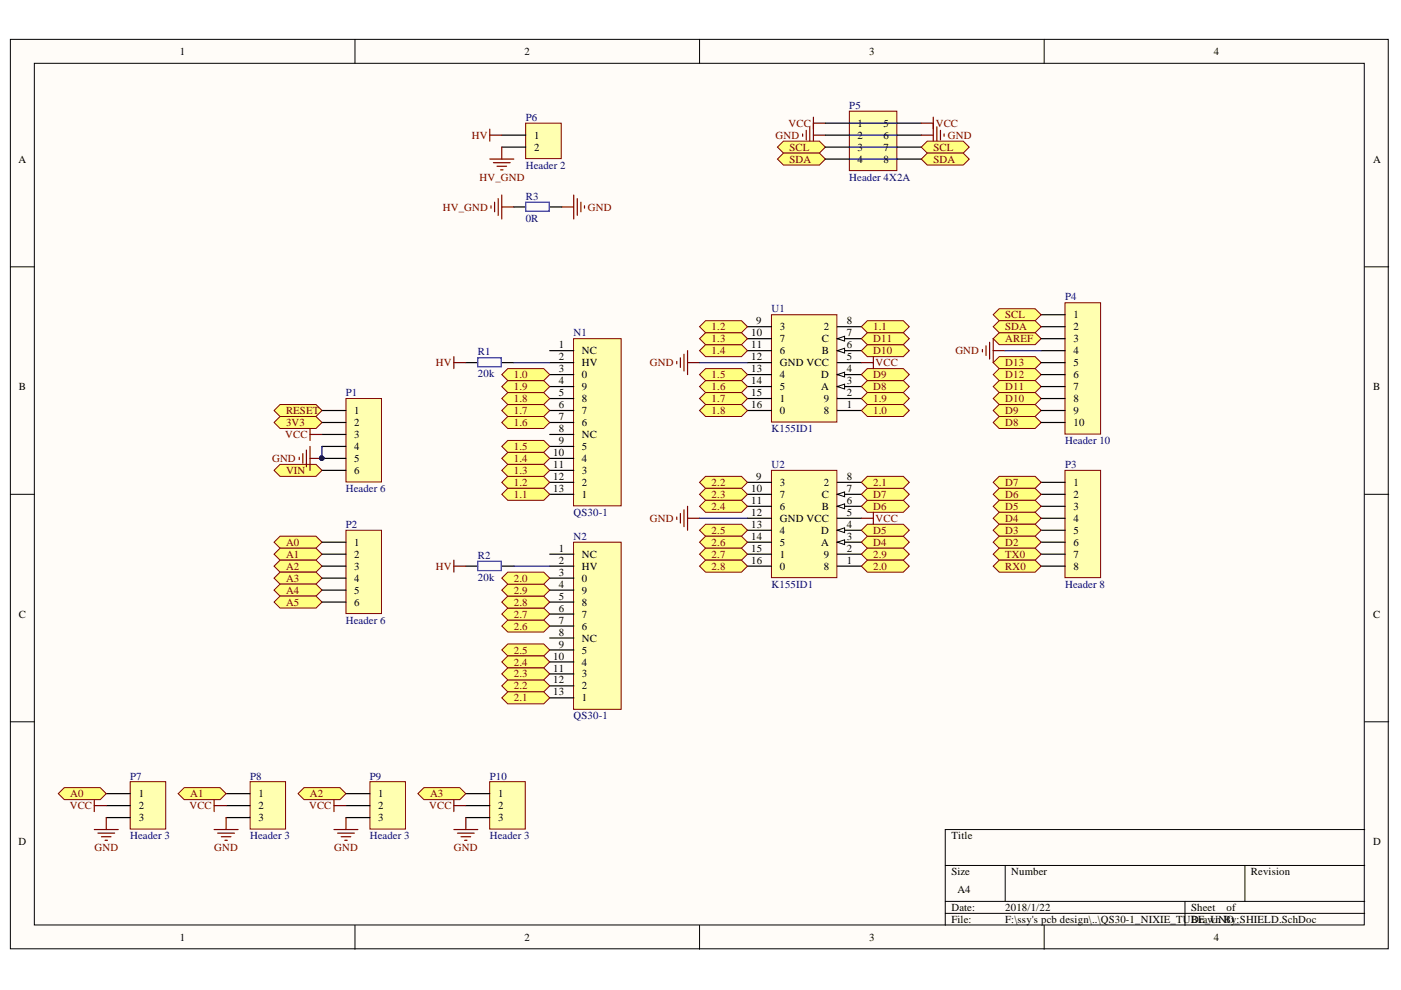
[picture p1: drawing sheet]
<svg xmlns="http://www.w3.org/2000/svg" width="297mm" height="210mm" viewBox="0 0 297 210" stroke-linecap="round" stroke-linejoin="round" font-family="sans-serif">
<g fill="#fffcf8" stroke="#000" stroke-width=".21">
<path d="M2.2 8.3h292.1v192.9h-292.1z"/>
<path d="M7.3 13.4h282v182.7h-282z"/>
</g>
<g fill="none" stroke="#000" stroke-width=".21">
<path d="M75.3 8.3v5.1M148.3 8.3v5.1M221.4 8.3v5.1M2.2 56.6h5.1M289.4 56.6h5M2.2 104.8h5.1M289.4 104.8h5M2.2 153h5.1M289.4 153h5M289.4 175.9h-89v20.3M75.3 196.2v5.1M148.3 196.2v5.1"/>
<path d="M200.4 183.5h89M200.4 191.1h89M200.4 193.7h89M213.1 183.5v7.6M221.4 196.2v5.1M251.2 191.1v5.1M263.9 183.5v7.6"/>
</g>
<path d="M73.4 84.5h7.5v17.7h-7.5z" fill="#ffffb0" stroke="#800000" stroke-width=".21"/>
<path d="M68.3 87h5.1M68.3 89.6h5.1M68.3 92.1h5.1M68.3 94.7h5.1M68.3 97.2h5.1M68.3 99.7h5.1" fill="none" stroke="#000" stroke-width=".25"/>
<circle cx="68.2" cy="97.1" r=".46" fill="#000080" stroke="#000080" stroke-width=".21"/>
<g fill="#ffff80" stroke="#800000" stroke-width=".21">
<path d="M58.1 87l1.3-1.2h7.6l1.3 1.2-1.3 1.3h-7.6z" fill-rule="evenodd"/>
<path d="M58.1 99.7l1.3-1.2h7.6l1.3 1.2-1.3 1.3h-7.6z" fill-rule="evenodd"/>
<path d="M58.1 115l1.3-1.3h7.6l1.3 1.3-1.3 1.2h-7.6z" fill-rule="evenodd"/>
<path d="M58.1 117.5l1.3-1.3h7.6l1.3 1.3-1.3 1.3h-7.6z" fill-rule="evenodd"/>
<path d="M58.1 120l1.3-1.2h7.6l1.3 1.2-1.3 1.3h-7.6z" fill-rule="evenodd"/>
<path d="M58.1 122.6l1.3-1.3h7.6l1.3 1.3-1.3 1.2h-7.6z" fill-rule="evenodd"/>
<path d="M58.1 125.1l1.3-1.3h7.6l1.3 1.3-1.3 1.3h-7.6z" fill-rule="evenodd"/>
<path d="M58.1 127.7l1.3-1.3h7.6l1.3 1.3-1.3 1.2h-7.6z" fill-rule="evenodd"/>
</g>
<path d="M63.4 96.9v.5M64.2 96.2v2M65 95.4v3.6M65.7 90.8v2.6M65.7 94.7v5M65.7 97.2h2.6M65.7 92.1h2.6" fill="none" stroke="#800000" stroke-width=".25"/>
<circle cx="68.2" cy="97.1" r=".46" fill="#000080" stroke="#000080" stroke-width=".21"/>
<path d="M58.1 89.6l1.3-1.3h7.6l1.3 1.3-1.3 1.2h-7.6z" fill-rule="evenodd" fill="#ffff80" stroke="#800000" stroke-width=".21"/>
<path d="M225.8 99.7h7.5v22.8h-7.5z" fill="#ffffb0" stroke="#800000" stroke-width=".21"/>
<path d="M220.7 102.3h5.1M220.7 104.8h5.1M220.7 107.3h5.1M220.7 109.9h5.1M220.7 112.4h5.1M220.7 115h5.1M220.7 117.5h5.1M220.7 120h5.1" fill="none" stroke="#000" stroke-width=".25"/>
<g fill="#ffff80" stroke="#800000" stroke-width=".21">
<path d="M210.6 71.8l1.2-1.3h7.7l1.2 1.3-1.2 1.3h-7.7z" fill-rule="evenodd"/>
<path d="M210.6 76.9l1.2-1.3h7.7l1.2 1.3-1.2 1.3h-7.7z" fill-rule="evenodd"/>
<path d="M210.6 79.4l1.2-1.2h7.7l1.2 1.2-1.2 1.3h-7.7z" fill-rule="evenodd"/>
<path d="M210.6 82l1.2-1.3h7.7l1.2 1.3-1.2 1.2h-7.7z" fill-rule="evenodd"/>
<path d="M210.6 89.6l1.2-1.3h7.7l1.2 1.3-1.2 1.2h-7.7z" fill-rule="evenodd"/>
<path d="M210.6 87l1.2-1.2h7.7l1.2 1.2-1.2 1.3h-7.7z" fill-rule="evenodd"/>
<path d="M210.6 84.5l1.2-1.3h7.7l1.2 1.3-1.2 1.3h-7.7z" fill-rule="evenodd"/>
<path d="M210.6 102.3l1.2-1.3h7.7l1.2 1.3-1.2 1.2h-7.7z" fill-rule="evenodd"/>
<path d="M210.6 104.8l1.2-1.3h7.7l1.2 1.3-1.2 1.3h-7.7z" fill-rule="evenodd"/>
<path d="M210.6 107.3l1.2-1.2h7.7l1.2 1.2-1.2 1.3h-7.7z" fill-rule="evenodd"/>
<path d="M210.6 109.9l1.2-1.3h7.7l1.2 1.3-1.2 1.3h-7.7z" fill-rule="evenodd"/>
<path d="M210.6 112.4l1.2-1.2h7.7l1.2 1.2-1.2 1.3h-7.7z" fill-rule="evenodd"/>
<path d="M210.6 115l1.2-1.3h7.7l1.2 1.3-1.2 1.2h-7.7z" fill-rule="evenodd"/>
<path d="M210.6 117.5l1.2-1.3h7.7l1.2 1.3-1.2 1.3h-7.7z" fill-rule="evenodd"/>
<path d="M210.6 120l1.2-1.2h7.7l1.2 1.2-1.2 1.3h-7.7z" fill-rule="evenodd"/>
</g>
<path d="M208.3 74.1v.5M209.1 73.3v2.1M209.8 72.6v3.5M210.6 71.8v5.1M210.6 74.3h2.5" fill="none" stroke="#800000" stroke-width=".25"/>
<path d="M225.8 64.2h7.5v27.8h-7.5z" fill="#ffffb0" stroke="#800000" stroke-width=".21"/>
<path d="M220.7 66.7h5.1M220.7 69.3h5.1M220.7 71.8h5.1M220.7 74.3h5.1M220.7 76.9h5.1M220.7 79.4h5.1M220.7 82h5.1M220.7 84.5h5.1M220.7 87h5.1M220.7 89.6h5.1" fill="none" stroke="#000" stroke-width=".25"/>
<path d="M73.4 112.4h7.5v17.7h-7.5z" fill="#ffffb0" stroke="#800000" stroke-width=".21"/>
<path d="M68.3 115h5.1M68.3 117.5h5.1M68.3 120h5.1M68.3 122.6h5.1M68.3 125.1h5.1M68.3 127.7h5.1" fill="none" stroke="#000" stroke-width=".25"/>
<g fill="#ffff80" stroke="#800000" stroke-width=".21">
<path d="M210.6 66.7l1.2-1.2h7.7l1.2 1.2-1.2 1.3h-7.7z" fill-rule="evenodd"/>
<path d="M210.6 69.3l1.2-1.3h7.7l1.2 1.3-1.2 1.2h-7.7z" fill-rule="evenodd"/>
</g>
<path d="M121.6 71.8h10.1v35.4h-10.1z" fill="#ffffb0" stroke="#800000" stroke-width=".21"/>
<g fill="none" stroke="#000" stroke-width=".25">
<path d="M116.6 74.3h5M116.6 76.9h5M116.6 79.4h5M116.6 82h5M116.6 84.5h5M116.6 87h5M116.6 89.6h5M116.6 92.1h5M116.6 94.7h5M116.6 97.2h5M116.6 99.7h5M116.6 102.3h5"/>
<path d="M116.6 104.8h5"/>
</g>
<path d="M121.6 115h10.1v35.4h-10.1z" fill="#ffffb0" stroke="#800000" stroke-width=".21"/>
<g fill="none" stroke="#000" stroke-width=".25">
<path d="M116.6 117.5h5M116.6 120h5M116.6 122.6h5M116.6 125.1h5M116.6 127.7h5M116.6 130.2h5M116.6 132.7h5M116.6 135.3h5M116.6 137.8h5M116.6 140.3h5M116.6 142.9h5M116.6 145.4h5"/>
<path d="M116.6 148h5"/>
</g>
<path d="M163.6 66.7h13.8v22.8h-13.8z" fill="#ffffb0" stroke="#800000" stroke-width=".21"/>
<path d="M158.5 71.8h5.1M158.5 74.3h5.1M158.5 79.4h5.1M158.5 69.3h5.1M177.5 69.3h5.1M177.5 76.9h5.1M158.5 87h5.1M158.5 84.5h5.1M158.5 82h5.1M177.5 87h5.1M177.5 84.5h5.1M177.5 82h5.1" fill="none" stroke="#000" stroke-width=".25"/>
<path d="M177.5 82l1.6-.5v1z" fill="#fffcf8"/>
<path d="M177.5 82l1.6-.5v1z" fill="none" stroke="#000" stroke-width=".21"/>
<path d="M177.5 74.3h5.1" fill="none" stroke="#000" stroke-width=".25"/>
<path d="M177.5 74.3l1.6-.5v1.1z" fill="#fffcf8"/>
<path d="M177.5 74.3l1.6-.5v1.1z" fill="none" stroke="#000" stroke-width=".21"/>
<path d="M177.5 71.8h5.1" fill="none" stroke="#000" stroke-width=".25"/>
<path d="M177.5 71.8l1.6-.5v1z" fill="#fffcf8"/>
<path d="M177.5 71.8l1.6-.5v1z" fill="none" stroke="#000" stroke-width=".21"/>
<path d="M177.5 79.4h5.1" fill="none" stroke="#000" stroke-width=".25"/>
<path d="M177.5 79.4l1.6-.5v1z" fill="#fffcf8"/>
<path d="M177.5 79.4l1.6-.5v1z" fill="none" stroke="#000" stroke-width=".21"/>
<path d="M158.5 76.9h5.1" fill="none" stroke="#000" stroke-width=".25"/>
<path d="M163.6 99.7h13.8v22.8h-13.8z" fill="#ffffb0" stroke="#800000" stroke-width=".21"/>
<path d="M158.5 117.5h5.1M158.5 104.8h5.1M158.5 107.3h5.1M158.5 115h5.1M158.5 112.4h5.1M158.5 102.3h5.1M177.5 117.5h5.1M177.5 115h5.1M177.5 102.3h5.1M177.5 109.9h5.1M158.5 120h5.1M177.5 120h5.1" fill="none" stroke="#000" stroke-width=".25"/>
<path d="M177.5 115l1.6-.5v1z" fill="#fffcf8"/>
<path d="M177.5 115l1.6-.5v1z" fill="none" stroke="#000" stroke-width=".21"/>
<path d="M177.5 107.3h5.1" fill="none" stroke="#000" stroke-width=".25"/>
<path d="M177.5 107.3l1.6-.5v1.1z" fill="#fffcf8"/>
<path d="M177.5 107.3l1.6-.5v1.1z" fill="none" stroke="#000" stroke-width=".21"/>
<path d="M177.5 104.8h5.1" fill="none" stroke="#000" stroke-width=".25"/>
<path d="M177.5 104.8l1.6-.5v1z" fill="#fffcf8"/>
<path d="M177.5 104.8l1.6-.5v1z" fill="none" stroke="#000" stroke-width=".21"/>
<path d="M177.5 112.4h5.1" fill="none" stroke="#000" stroke-width=".25"/>
<path d="M177.5 112.4l1.6-.5v1z" fill="#fffcf8"/>
<path d="M177.5 112.4l1.6-.5v1z" fill="none" stroke="#000" stroke-width=".21"/>
<path d="M158.5 109.9h5.1" fill="none" stroke="#000" stroke-width=".25"/>
<path d="M170.2 28.4v.5M170.9 27.6v2.1M171.7 26.9v3.5M172.5 24.8v6.4M172.5 26.1h2.5M172.5 28.7h2.5" fill="none" stroke="#800000" stroke-width=".25"/>
<g fill="#ffff80" stroke="#800000" stroke-width=".21">
<path d="M164.8 31.2l1.3-1.3h7.6l1.3 1.3-1.3 1.3h-7.6z" fill-rule="evenodd"/>
<path d="M164.8 33.7l1.3-1.2h7.6l1.3 1.2-1.3 1.3h-7.6z" fill-rule="evenodd"/>
<path d="M182.6 115l1.3-1.3h7.6l1.3 1.3-1.3 1.2h-7.6z" fill-rule="evenodd"/>
<path d="M182.6 112.4l1.3-1.2h7.6l1.3 1.2-1.3 1.3h-7.6z" fill-rule="evenodd"/>
<path d="M182.6 107.3l1.3-1.2h7.6l1.3 1.2-1.3 1.3h-7.6z" fill-rule="evenodd"/>
<path d="M182.6 104.8l1.3-1.3h7.6l1.3 1.3-1.3 1.3h-7.6z" fill-rule="evenodd"/>
<path d="M182.6 82l1.3-1.3h7.6l1.3 1.3-1.3 1.2h-7.6z" fill-rule="evenodd"/>
<path d="M182.6 79.4l1.3-1.2h7.6l1.3 1.2-1.3 1.3h-7.6z" fill-rule="evenodd"/>
<path d="M182.6 74.3l1.3-1.2h7.6l1.3 1.2-1.3 1.3h-7.6z" fill-rule="evenodd"/>
<path d="M182.6 71.8l1.3-1.3h7.6l1.3 1.3-1.3 1.3h-7.6z" fill-rule="evenodd"/>
</g>
<path d="M180.1 23.6h10v12.6h-10z" fill="#ffffb0" stroke="#800000" stroke-width=".21"/>
<path d="M175 26.1h5.1M175 28.7h5.1M175 31.2h5.1M175 33.7h5.1M190.2 26.1h5.1M190.2 28.7h5.1M190.2 31.2h5.1M190.2 33.7h5.1" fill="none" stroke="#000" stroke-width=".25"/>
<path d="M195.3 26.1h2.6M195.3 28.7h2.6M197.9 24.8v6.4M198.6 26.9v3.5M199.4 27.6v2.1M200.2 28.4v.5" fill="none" stroke="#800000" stroke-width=".25"/>
<g fill="#ffff80" stroke="#800000" stroke-width=".21">
<path d="M195.3 31.2l1.3-1.3h7.6l1.3 1.3-1.3 1.3h-7.6z" fill-rule="evenodd"/>
<path d="M195.3 33.7l1.3-1.2h7.6l1.3 1.2-1.3 1.3h-7.6z" fill-rule="evenodd"/>
</g>
<path d="M98.8 76.9h2.5M106.4 76.9h2.5M98.8 120h2.5M106.4 120h2.5" fill="none" stroke="#000" stroke-width=".25"/>
<path d="M101.3 75.9h5v1.9h-5zM101.3 119h5v2h-5z" fill="none" stroke="#00f" stroke-width=".25"/>
<path d="M96.2 75.6v2.6M96.2 76.9h2.6M96.2 118.8v2.5M96.2 120h2.6" fill="none" stroke="#800000" stroke-width=".25"/>
<path d="M111.4 26.1h7.6v7.5h-7.6z" fill="#ffffb0" stroke="#800000" stroke-width=".21"/>
<path d="M106.4 28.7h5.1M106.4 31.2h5.1" fill="none" stroke="#000" stroke-width=".25"/>
<g fill="none" stroke="#800000" stroke-width=".25">
<path d="M103.8 27.4v2.5M103.8 28.7h2.6M143.5 76.6v.5M144.3 75.9v2M145 75.1v3.6M145.8 74.3v5.1M145.8 76.9h2.5M182.6 76.9h2.6M185.2 75.6v2.6M143.5 109.6v.5M144.3 108.9v2M145 108.1v3.6"/>
<path d="M145.8 107.3v5.1M145.8 109.9h2.5M182.6 109.9h2.6M185.2 108.6v2.6"/>
</g>
<g fill="#ffff80" stroke="#800000" stroke-width=".21">
<path d="M148.3 82l1.3-1.3h7.6l1.3 1.3-1.3 1.2h-7.6z" fill-rule="evenodd"/>
<path d="M106.4 89.6l1.3-1.3h7.6l1.3 1.3-1.3 1.2h-7.6z" fill-rule="evenodd"/>
<path d="M148.3 84.5l1.3-1.3h7.6l1.3 1.3-1.3 1.3h-7.6z" fill-rule="evenodd"/>
<path d="M106.4 87l1.3-1.2h7.6l1.3 1.2-1.3 1.3h-7.6z" fill-rule="evenodd"/>
<path d="M148.3 87l1.3-1.2h7.6l1.3 1.2-1.3 1.3h-7.6z" fill-rule="evenodd"/>
<path d="M106.4 84.5l1.3-1.3h7.6l1.3 1.3-1.3 1.3h-7.6z" fill-rule="evenodd"/>
<path d="M106.4 82l1.3-1.3h7.6l1.3 1.3-1.3 1.2h-7.6z" fill-rule="evenodd"/>
<path d="M182.6 84.5l1.3-1.3h7.6l1.3 1.3-1.3 1.3h-7.6z" fill-rule="evenodd"/>
<path d="M106.4 79.4l1.3-1.2h7.6l1.3 1.2-1.3 1.3h-7.6z" fill-rule="evenodd"/>
<path d="M182.6 87l1.3-1.2h7.6l1.3 1.2-1.3 1.3h-7.6z" fill-rule="evenodd"/>
<path d="M106.4 94.7l1.3-1.3h7.6l1.3 1.3-1.3 1.2h-7.6z" fill-rule="evenodd"/>
<path d="M148.3 79.4l1.3-1.2h7.6l1.3 1.2-1.3 1.3h-7.6z" fill-rule="evenodd"/>
<path d="M106.4 97.2l1.3-1.3h7.6l1.3 1.3-1.3 1.3h-7.6z" fill-rule="evenodd"/>
<path d="M106.4 102.3l1.3-1.3h7.6l1.3 1.3-1.3 1.2h-7.6z" fill-rule="evenodd"/>
<path d="M106.4 99.7l1.3-1.2h7.6l1.3 1.2-1.3 1.3h-7.6z" fill-rule="evenodd"/>
<path d="M148.3 74.3l1.3-1.2h7.6l1.3 1.2-1.3 1.3h-7.6z" fill-rule="evenodd"/>
<path d="M148.3 71.8l1.3-1.3h7.6l1.3 1.3-1.3 1.3h-7.6z" fill-rule="evenodd"/>
<path d="M106.4 104.8l1.3-1.3h7.6l1.3 1.3-1.3 1.3h-7.6z" fill-rule="evenodd"/>
<path d="M148.3 69.3l1.3-1.3h7.6l1.3 1.3-1.3 1.2h-7.6z" fill-rule="evenodd"/>
<path d="M182.6 69.3l1.3-1.3h7.6l1.3 1.3-1.3 1.2h-7.6z" fill-rule="evenodd"/>
<path d="M106.4 132.7l1.3-1.2h7.6l1.3 1.2-1.3 1.3h-7.6z" fill-rule="evenodd"/>
<path d="M106.4 130.2l1.3-1.3h7.6l1.3 1.3-1.3 1.3h-7.6z" fill-rule="evenodd"/>
<path d="M106.4 127.7l1.3-1.3h7.6l1.3 1.3-1.3 1.2h-7.6z" fill-rule="evenodd"/>
<path d="M106.4 125.1l1.3-1.3h7.6l1.3 1.3-1.3 1.3h-7.6z" fill-rule="evenodd"/>
<path d="M106.4 122.6l1.3-1.3h7.6l1.3 1.3-1.3 1.2h-7.6z" fill-rule="evenodd"/>
<path d="M106.4 137.8l1.3-1.3h7.6l1.3 1.3-1.3 1.3h-7.6z" fill-rule="evenodd"/>
<path d="M106.4 140.3l1.3-1.2h7.6l1.3 1.2-1.3 1.3h-7.6z" fill-rule="evenodd"/>
<path d="M106.4 145.4l1.3-1.2h7.6l1.3 1.2-1.3 1.3h-7.6z" fill-rule="evenodd"/>
<path d="M106.4 142.9l1.3-1.3h7.6l1.3 1.3-1.3 1.3h-7.6z" fill-rule="evenodd"/>
<path d="M106.4 148l1.3-1.3h7.6l1.3 1.3-1.3 1.2h-7.6z" fill-rule="evenodd"/>
<path d="M182.6 102.3l1.3-1.3h7.6l1.3 1.3-1.3 1.2h-7.6z" fill-rule="evenodd"/>
<path d="M148.3 102.3l1.3-1.3h7.6l1.3 1.3-1.3 1.2h-7.6z" fill-rule="evenodd"/>
<path d="M148.3 104.8l1.3-1.3h7.6l1.3 1.3-1.3 1.3h-7.6z" fill-rule="evenodd"/>
<path d="M148.3 107.3l1.3-1.2h7.6l1.3 1.2-1.3 1.3h-7.6z" fill-rule="evenodd"/>
<path d="M148.3 112.4l1.3-1.2h7.6l1.3 1.2-1.3 1.3h-7.6z" fill-rule="evenodd"/>
<path d="M148.3 115l1.3-1.3h7.6l1.3 1.3-1.3 1.2h-7.6z" fill-rule="evenodd"/>
<path d="M148.3 117.5l1.3-1.3h7.6l1.3 1.3-1.3 1.3h-7.6z" fill-rule="evenodd"/>
<path d="M148.3 120l1.3-1.2h7.6l1.3 1.2-1.3 1.3h-7.6z" fill-rule="evenodd"/>
<path d="M182.6 117.5l1.3-1.3h7.6l1.3 1.3-1.3 1.3h-7.6z" fill-rule="evenodd"/>
<path d="M182.6 120l1.3-1.2h7.6l1.3 1.2-1.3 1.3h-7.6z" fill-rule="evenodd"/>
</g>
<path d="M27.6 165.7h7.5v10.1h-7.5z" fill="#ffffb0" stroke="#800000" stroke-width=".21"/>
<path d="M22.5 168.3h5.1M22.5 170.8h5.1M22.5 173.3h5.1" fill="none" stroke="#000" stroke-width=".25"/>
<path d="M53 165.7h7.5v10.1h-7.5z" fill="#ffffb0" stroke="#800000" stroke-width=".21"/>
<path d="M47.9 168.3h5.1M47.9 170.8h5.1M47.9 173.3h5.1" fill="none" stroke="#000" stroke-width=".25"/>
<path d="M78.4 165.7h7.6v10.1h-7.6z" fill="#ffffb0" stroke="#800000" stroke-width=".21"/>
<path d="M73.4 168.3h5M73.4 170.8h5M73.4 173.3h5" fill="none" stroke="#000" stroke-width=".25"/>
<path d="M103.8 165.7h7.6v10.1h-7.6z" fill="#ffffb0" stroke="#800000" stroke-width=".21"/>
<path d="M98.8 168.3h5M98.8 170.8h5M98.8 173.3h5" fill="none" stroke="#000" stroke-width=".25"/>
<g fill="none" stroke="#800000" stroke-width=".25">
<path d="M20 169.5v2.6M20 170.8h2.5M20 175.9h5.1M20.7 176.6h3.6M21.5 177.4h2M22.3 178.2h.5M22.5 173.3v2.6M45.4 170.8h2.5M45.4 169.5v2.6M45.4 175.9h5.1M46.2 176.6h3.5M46.9 177.4h2.1"/>
<path d="M47.7 178.2h.5M47.9 173.3v2.6M70.8 170.8h2.6M70.8 175.9h5.1M70.8 169.5v2.6M71.6 176.6h3.5M72.3 177.4h2.1M73.1 178.2h.5M73.4 173.3v2.6M96.2 170.8h2.6M96.2 175.9h5.1M96.2 169.5v2.6"/>
<path d="M97 176.6h3.5M97.7 177.4h2.1M98.5 178.2h.5M98.8 173.3v2.6"/>
</g>
<g fill="#ffff80" stroke="#800000" stroke-width=".21">
<path d="M12.4 168.3l1.2-1.3h7.7l1.2 1.3-1.2 1.2h-7.7z" fill-rule="evenodd"/>
<path d="M37.8 168.3l1.2-1.3h7.7l1.2 1.3-1.2 1.2h-7.7z" fill-rule="evenodd"/>
<path d="M63.2 168.3l1.3-1.3h7.6l1.3 1.3-1.3 1.2h-7.6z" fill-rule="evenodd"/>
<path d="M88.6 168.3l1.3-1.3h7.6l1.3 1.3-1.3 1.2h-7.6z" fill-rule="evenodd"/>
</g>
<g fill="none" stroke="#800000" stroke-width=".25">
<path d="M103.8 33.7h5.1M104.6 34.5h3.6M105.4 35.3h2M106.1 36h.5M106.4 31.2v2.5M104.1 43.6v.5M104.9 42.9v2M105.6 42.1v3.6M106.4 41.3v5.1M106.4 43.9h2.5M119.1 43.9h2.5M121.6 41.3v5.1"/>
<path d="M122.4 42.1v3.6M123.2 42.9v2M123.9 43.6v.5"/>
</g>
<path d="M180.1 33.7h10.1M180.1 31.2h10.1M180.1 28.7h10.1M180.1 26.1h10.1M108.9 76.9h7.7M148.3 76.9h10.2M213.1 74.3h7.6M68.3 94.7v2.5M148.3 109.9h10.2M108.9 120h7.7" fill="none" stroke="#000080" stroke-width=".25"/>
<circle cx="68.2" cy="97.1" r=".46" fill="#000080" stroke="#000080" stroke-width=".21"/>
<path d="M108.9 43.9h2.6M116.6 43.9h2.5" fill="none" stroke="#000" stroke-width=".25"/>
<path d="M111.4 42.9h5.1v1.9h-5.1z" fill="none" stroke="#00f" stroke-width=".25"/>
<g font-size="2.3">
<text x="38.1" y="11.7">1</text>
<text x="111.2" y="11.7">2</text>
<text x="184.3" y="11.7">3</text>
<text x="257.4" y="11.7">4</text>
<text x="113.2" y="29.4">1</text>
<text x="181.8" y="26.9">1</text>
<text x="181.8" y="29.4">2</text>
<text x="187.3" y="26.9">5</text>
<text x="187.3" y="29.4">6</text>
<text x="3.9" y="34.5">A</text>
<text x="113.2" y="31.9">2</text>
<text x="181.8" y="31.9">3</text>
<text x="181.8" y="34.5">4</text>
<text x="187.3" y="31.9">7</text>
<text x="187.3" y="34.5">8</text>
<text x="291.1" y="34.5">A</text>
<text x="159.3" y="71.3">10</text>
<text x="160.4" y="68.8">9</text>
<text x="165.3" y="70">3</text>
<text x="174.6" y="70">2</text>
<text x="179.6" y="68.8">8</text>
<text x="179.6" y="71.3">7</text>
<text x="227.6" y="67.5">1</text>
<text x="227.6" y="70">2</text>
<text x="118.5" y="73.8">1</text>
<text x="118.5" y="76.4">2</text>
<text x="123.4" y="75.1">NC</text>
<text x="123.4" y="77.7">HV</text>
<text x="159.3" y="73.8">11</text>
<text x="159.3" y="76.4">12</text>
<text x="165.3" y="72.6">7</text>
<text x="165.3" y="75.1">6</text>
<text x="165.3" y="77.7">GND VCC</text>
<text x="174.2" y="75.1">B</text>
<text x="174.2" y="72.6">C</text>
<text x="179.6" y="76.4">5</text>
<text x="179.6" y="73.8">6</text>
<text x="227.6" y="72.6">3</text>
<text x="227.6" y="75.1">4</text>
<text x="227.6" y="77.7">5</text>
<text x="4" y="82.7">B</text>
<text x="118.5" y="78.9">3</text>
<text x="118.5" y="81.5">4</text>
<text x="118.5" y="84">5</text>
<text x="123.4" y="80.2">0</text>
<text x="123.4" y="82.7">9</text>
<text x="159.3" y="84">15</text>
<text x="159.3" y="81.5">14</text>
<text x="159.3" y="78.9">13</text>
<text x="165.3" y="82.7">5</text>
<text x="165.3" y="80.2">4</text>
<text x="174.1" y="82.7">A</text>
<text x="174.1" y="80.2">D</text>
<text x="179.6" y="84">2</text>
<text x="179.6" y="81.5">3</text>
<text x="179.6" y="78.9">4</text>
<text x="227.6" y="80.2">6</text>
<text x="227.6" y="82.7">7</text>
<text x="291.1" y="82.7">B</text>
<text x="75.1" y="87.8">1</text>
<text x="118.5" y="86.5">6</text>
<text x="118.5" y="89.1">7</text>
<text x="123.4" y="85.3">8</text>
<text x="123.4" y="87.8">7</text>
<text x="159.3" y="86.5">16</text>
<text x="165.3" y="87.8">0</text>
<text x="165.3" y="85.3">1</text>
<text x="174.6" y="85.3">9</text>
<text x="174.6" y="87.8">8</text>
<text x="179.6" y="86.5">1</text>
<text x="227.6" y="85.3">8</text>
<text x="227.6" y="87.8">9</text>
<text x="75.1" y="90.3">2</text>
<text x="75.1" y="92.9">3</text>
<text x="75.1" y="95.4">4</text>
<text x="118.5" y="91.6">8</text>
<text x="118.5" y="94.1">9</text>
<text x="123.4" y="90.3">6</text>
<text x="123.4" y="92.9">NC</text>
<text x="123.4" y="95.4">5</text>
<text x="227.6" y="90.3">10</text>
<text x="75.1" y="97.9">5</text>
<text x="75.1" y="100.5">6</text>
<text x="117.3" y="96.7">10</text>
<text x="117.3" y="99.2">11</text>
<text x="117.3" y="101.7">12</text>
<text x="123.4" y="97.9">4</text>
<text x="123.4" y="100.5">3</text>
<text x="160.4" y="101.7">9</text>
<text x="179.6" y="101.7">8</text>
<text x="117.3" y="104.4">13</text>
<text x="123.4" y="103">2</text>
<text x="123.4" y="105.6">1</text>
<text x="159.3" y="104.4">10</text>
<text x="159.3" y="106.9">11</text>
<text x="165.3" y="105.6">7</text>
<text x="165.3" y="103">3</text>
<text x="174.2" y="105.6">C</text>
<text x="174.6" y="103">2</text>
<text x="179.6" y="106.9">6</text>
<text x="179.6" y="104.4">7</text>
<text x="227.6" y="103">1</text>
<text x="227.6" y="105.6">2</text>
<text x="159.3" y="112">13</text>
<text x="159.3" y="109.4">12</text>
<text x="165.3" y="108.2">6</text>
<text x="165.3" y="113.2">4</text>
<text x="165.3" y="110.7">GND VCC</text>
<text x="174.1" y="113.2">D</text>
<text x="174.2" y="108.2">B</text>
<text x="179.6" y="109.4">5</text>
<text x="179.6" y="112">4</text>
<text x="227.6" y="108.2">3</text>
<text x="227.6" y="110.7">4</text>
<text x="227.6" y="113.2">5</text>
<text x="75.1" y="115.8">1</text>
<text x="75.1" y="118.3">2</text>
<text x="118.5" y="117">1</text>
<text x="118.5" y="119.6">2</text>
<text x="123.4" y="118.3">NC</text>
<text x="159.3" y="119.6">16</text>
<text x="159.3" y="117">15</text>
<text x="159.3" y="114.5">14</text>
<text x="165.3" y="118.3">1</text>
<text x="165.3" y="115.8">5</text>
<text x="174.1" y="115.8">A</text>
<text x="174.6" y="118.3">9</text>
<text x="179.6" y="117">2</text>
<text x="179.6" y="119.6">1</text>
<text x="179.6" y="114.5">3</text>
<text x="227.6" y="115.8">6</text>
<text x="227.6" y="118.3">7</text>
<text x="75.1" y="120.8">3</text>
<text x="75.1" y="123.4">4</text>
<text x="75.1" y="125.9">5</text>
<text x="118.5" y="122.1">3</text>
<text x="118.5" y="124.6">4</text>
<text x="123.4" y="120.8">HV</text>
<text x="123.4" y="123.4">0</text>
<text x="123.4" y="125.9">9</text>
<text x="165.3" y="120.8">0</text>
<text x="174.6" y="120.8">8</text>
<text x="227.6" y="120.8">8</text>
<text x="4" y="131">C</text>
<text x="75.1" y="128.4">6</text>
<text x="118.5" y="127.2">5</text>
<text x="118.5" y="129.7">6</text>
<text x="123.4" y="128.4">8</text>
<text x="123.4" y="131">7</text>
<text x="291.1" y="131">C</text>
<text x="118.5" y="132.2">7</text>
<text x="118.5" y="134.8">8</text>
<text x="118.5" y="137.3">9</text>
<text x="123.4" y="133.5">6</text>
<text x="123.4" y="136">NC</text>
<text x="117.3" y="139.8">10</text>
<text x="117.3" y="142.4">11</text>
<text x="123.4" y="138.6">5</text>
<text x="123.4" y="141.1">4</text>
<text x="123.4" y="143.6">3</text>
<text x="117.3" y="144.9">12</text>
<text x="117.3" y="147.4">13</text>
<text x="123.4" y="146.2">2</text>
<text x="123.4" y="148.7">1</text>
<text x="29.4" y="169.1">1</text>
<text x="29.4" y="171.6">2</text>
<text x="54.8" y="169.1">1</text>
<text x="54.8" y="171.6">2</text>
<text x="80.2" y="169.1">1</text>
<text x="80.2" y="171.6">2</text>
<text x="105.6" y="169.1">1</text>
<text x="105.6" y="171.6">2</text>
<text x="3.9" y="179.2">D</text>
<text x="29.4" y="174.1">3</text>
<text x="54.8" y="174.1">3</text>
<text x="80.2" y="174.1">3</text>
<text x="105.6" y="174.1">3</text>
<text x="201.7" y="177.9">Title</text>
<text x="291.1" y="179.2">D</text>
<text x="201.7" y="185.6">Size</text>
<text x="214.4" y="185.6">Number</text>
<text x="265.2" y="185.6">Revision</text>
<text x="203" y="189.4">A4</text>
<text x="201.7" y="193.2">Date:</text>
<text x="201.7" y="195.7">File:</text>
<text x="213.1" y="193.2">2018/1/22</text>
<text x="213.1" y="195.7">F:\ssy's pcb design\..\QS30-1_NIXIE_TUBE_UNBy:</text>
<text x="252.5" y="193.2">Sheet</text>
<text x="252.5" y="195.7">Drawn O_SHIELD.SchDoc</text>
<text x="260.1" y="193.2">of</text>
<text x="38.1" y="199.5">1</text>
<text x="111.2" y="199.5">2</text>
<text x="184.3" y="199.5">3</text>
<text x="257.4" y="199.5">4</text>
</g>
<g font-size="2.3" fill="#000080">
<text x="180.1" y="23.1">P5</text>
<text x="111.5" y="25.6">P6</text>
<text x="111.5" y="35.7">Header 2</text>
<text x="180.1" y="38.3">Header 4X2A</text>
<text x="111.5" y="42.3">R3</text>
<text x="111.5" y="47">0R</text>
<text x="225.8" y="63.7">P4</text>
<text x="121.6" y="71.3">N1</text>
<text x="163.6" y="66.2">U1</text>
<text x="101.3" y="75.4">R1</text>
<text x="73.3" y="84">P1</text>
<text x="101.3" y="79.9">20k</text>
<text x="163.6" y="91.6">K155ID1</text>
<text x="225.8" y="94.1">Header 10</text>
<text x="163.6" y="99.2">U2</text>
<text x="225.8" y="99.2">P3</text>
<text x="73.3" y="104.4">Header 6</text>
<text x="73.3" y="112">P2</text>
<text x="121.6" y="109.4">QS30-1</text>
<text x="101.3" y="118.5">R2</text>
<text x="121.6" y="114.5">N2</text>
<text x="101.3" y="123.1">20k</text>
<text x="163.6" y="124.6">K155ID1</text>
<text x="225.8" y="124.6">Header 8</text>
<text x="73.3" y="132.2">Header 6</text>
<text x="121.6" y="152.5">QS30-1</text>
<text x="27.6" y="165.3">P7</text>
<text x="53" y="165.3">P8</text>
<text x="78.4" y="165.3">P9</text>
<text x="103.9" y="165.3">P10</text>
<text x="27.6" y="177.9">Header 3</text>
<text x="53" y="177.9">Header 3</text>
<text x="78.4" y="177.9">Header 3</text>
<text x="103.9" y="177.9">Header 3</text>
</g>
<g font-size="2.3" fill="#800000">
<text x="100.1" y="29.4">HV</text>
<text x="164.4" y="29.4">GND</text>
<text x="167.2" y="26.9">VCC</text>
<text x="198.4" y="26.9">VCC</text>
<text x="200.9" y="29.4">GND</text>
<text x="167.4" y="31.9">SCL</text>
<text x="167.4" y="34.5">SDA</text>
<text x="197.9" y="31.9">SCL</text>
<text x="197.9" y="34.5">SDA</text>
<text x="101.7" y="38.3">HV_GND</text>
<text x="93.9" y="44.7">HV_GND</text>
<text x="124.7" y="44.7">GND</text>
<text x="150.9" y="70">1.2</text>
<text x="185.1" y="70">1.1</text>
<text x="213.1" y="67.5">SCL</text>
<text x="213.1" y="70">SDA</text>
<text x="92.4" y="77.7">HV</text>
<text x="137.8" y="77.7">GND</text>
<text x="150.9" y="75.1">1.4</text>
<text x="150.9" y="72.6">1.3</text>
<text x="185.1" y="75.1">D10</text>
<text x="185.1" y="72.6">D11</text>
<text x="185.6" y="77.7">VCC</text>
<text x="202.6" y="75.1">GND</text>
<text x="213.1" y="72.6">AREF</text>
<text x="213.1" y="77.7">D13</text>
<text x="108.9" y="82.7">1.9</text>
<text x="108.9" y="80.2">1.0</text>
<text x="150.9" y="82.7">1.6</text>
<text x="150.9" y="80.2">1.5</text>
<text x="185.1" y="82.7">D8</text>
<text x="185.1" y="80.2">D9</text>
<text x="213.1" y="80.2">D12</text>
<text x="213.1" y="82.7">D11</text>
<text x="60.6" y="87.8">RESET</text>
<text x="108.9" y="87.8">1.7</text>
<text x="108.9" y="85.3">1.8</text>
<text x="150.9" y="85.3">1.7</text>
<text x="150.9" y="87.8">1.8</text>
<text x="185.1" y="85.3">1.9</text>
<text x="185.1" y="87.8">1.0</text>
<text x="213.1" y="87.8">D9</text>
<text x="213.1" y="85.3">D10</text>
<text x="60.5" y="92.9">VCC</text>
<text x="60.6" y="90.3">3V3</text>
<text x="108.9" y="90.3">1.6</text>
<text x="108.9" y="95.4">1.5</text>
<text x="213.1" y="90.3">D8</text>
<text x="57.7" y="97.9">GND</text>
<text x="60.6" y="100.5">VIN</text>
<text x="108.9" y="97.9">1.4</text>
<text x="108.9" y="100.5">1.3</text>
<text x="108.9" y="103">1.2</text>
<text x="108.9" y="105.6">1.1</text>
<text x="150.9" y="103">2.2</text>
<text x="150.9" y="105.6">2.3</text>
<text x="185.1" y="105.6">D7</text>
<text x="185.1" y="103">2.1</text>
<text x="213.1" y="103">D7</text>
<text x="213.1" y="105.6">D6</text>
<text x="137.8" y="110.7">GND</text>
<text x="150.9" y="108.2">2.4</text>
<text x="150.9" y="113.2">2.5</text>
<text x="185.1" y="113.2">D5</text>
<text x="185.1" y="108.2">D6</text>
<text x="185.6" y="110.7">VCC</text>
<text x="213.1" y="108.2">D5</text>
<text x="213.1" y="110.7">D4</text>
<text x="213.1" y="113.2">D3</text>
<text x="60.6" y="115.8">A0</text>
<text x="60.6" y="118.3">A1</text>
<text x="150.9" y="115.8">2.6</text>
<text x="150.9" y="118.3">2.7</text>
<text x="185.1" y="115.8">D4</text>
<text x="185.1" y="118.3">2.9</text>
<text x="213.1" y="115.8">D2</text>
<text x="213.1" y="118.3">TX0</text>
<text x="60.6" y="120.8">A2</text>
<text x="60.6" y="123.4">A3</text>
<text x="60.6" y="125.9">A4</text>
<text x="92.4" y="120.8">HV</text>
<text x="108.9" y="125.9">2.9</text>
<text x="108.9" y="123.4">2.0</text>
<text x="150.9" y="120.8">2.8</text>
<text x="185.1" y="120.8">2.0</text>
<text x="213.1" y="120.8">RX0</text>
<text x="60.6" y="128.4">A5</text>
<text x="108.9" y="131">2.7</text>
<text x="108.9" y="128.4">2.8</text>
<text x="108.9" y="133.5">2.6</text>
<text x="108.9" y="138.6">2.5</text>
<text x="108.9" y="141.1">2.4</text>
<text x="108.9" y="143.6">2.3</text>
<text x="108.9" y="146.2">2.2</text>
<text x="108.9" y="148.7">2.1</text>
<text x="14.8" y="171.6">VCC</text>
<text x="14.9" y="169.1">A0</text>
<text x="40.2" y="171.6">VCC</text>
<text x="40.3" y="169.1">A1</text>
<text x="65.5" y="171.6">VCC</text>
<text x="65.7" y="169.1">A2</text>
<text x="91" y="171.6">VCC</text>
<text x="91.2" y="169.1">A3</text>
<text x="20" y="180.5">GND</text>
<text x="45.4" y="180.5">GND</text>
<text x="70.9" y="180.5">GND</text>
<text x="96.2" y="180.5">GND</text>
</g>
</svg>
